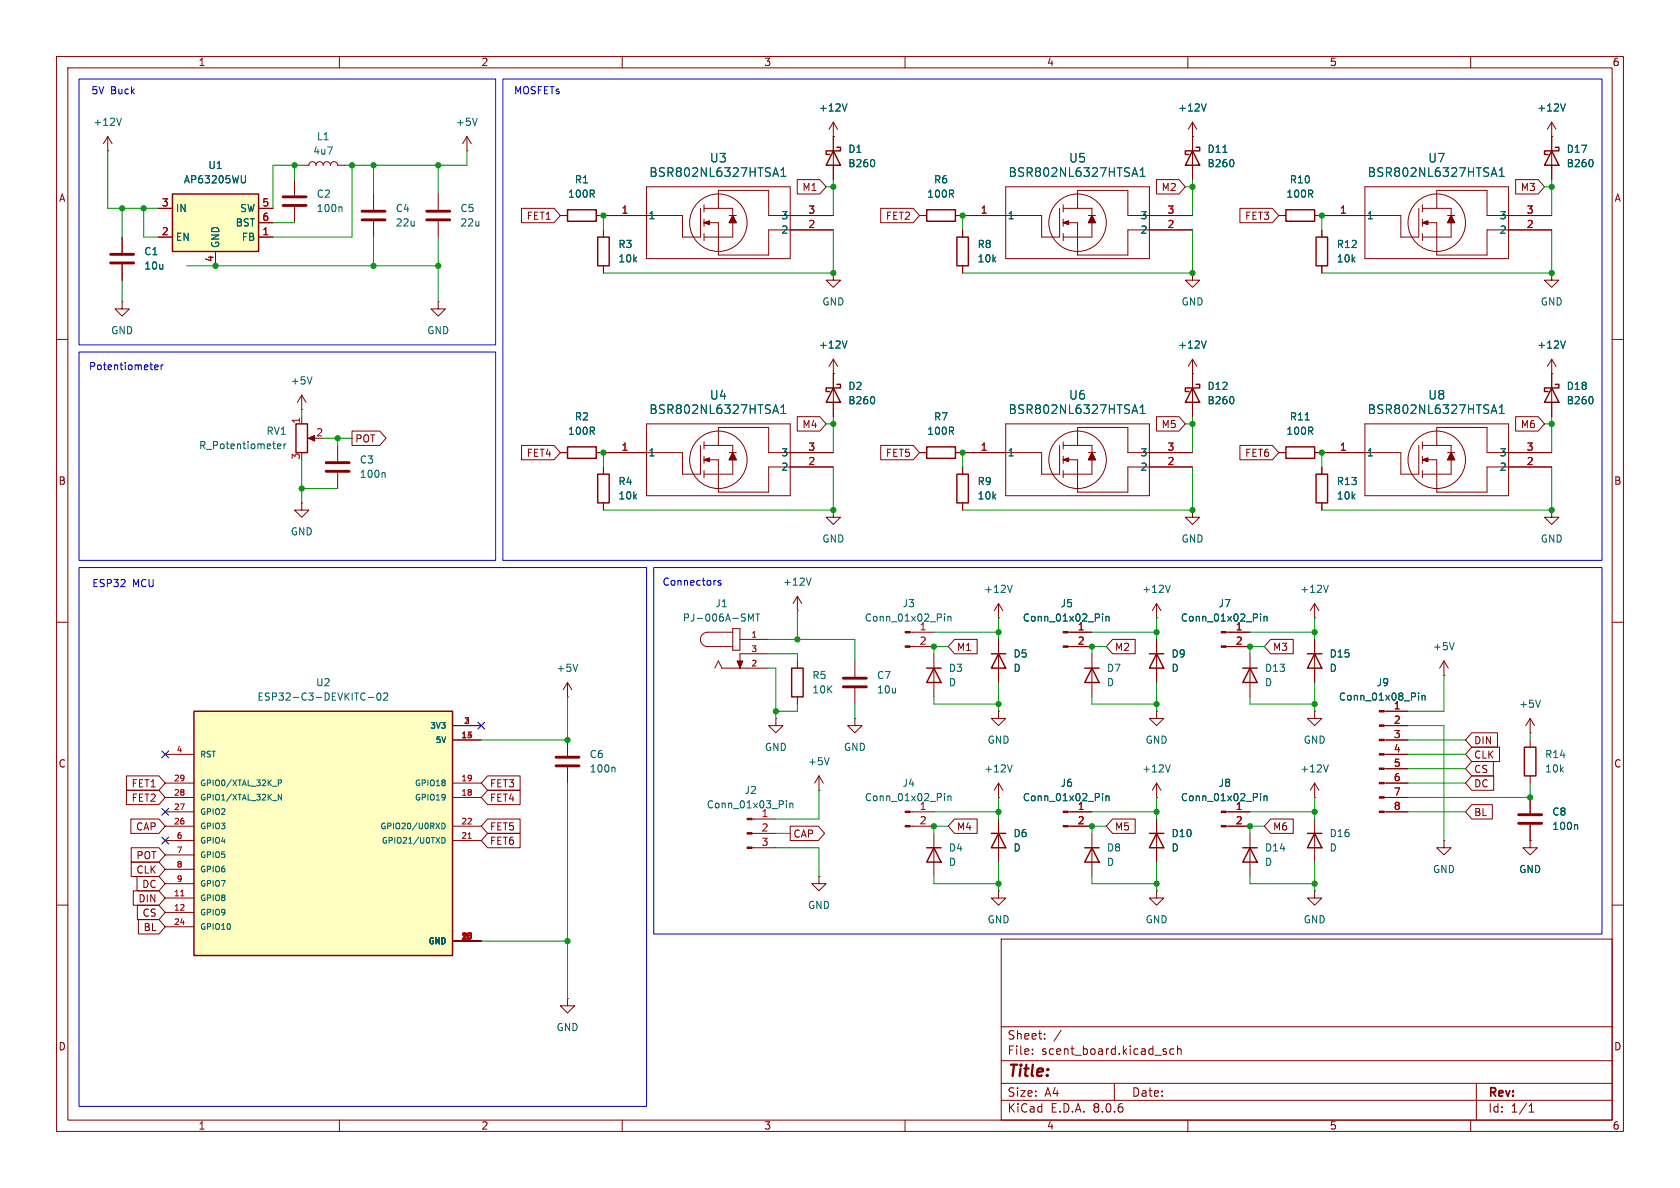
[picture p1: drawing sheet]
<svg xmlns="http://www.w3.org/2000/svg" width="297mm" height="210mm" viewBox="0 0 297 210" stroke-linecap="round" stroke-linejoin="round" font-family="sans-serif">
<g fill="none" stroke="#840000" stroke-width=".18">
<path d="M10 10h277v190h-277zM12 12h273v186h-273zM60 10v2M110 10v2M160 10v2M210 10v2M260 10v2M77.5 34.3v2.8M77.5 39.1v2.8M147.3 24.1v7.7M10 60h2M147.3 48.3v1.2h1.3l-1.3 1.3-1.3-1.3h1.3"/>
<path d="M147.3 48.3h.1M285 60h2M114.3 74.9h25.4v12.7h-25.4zM123.8 78.7v5.1h-3.2v-3.8h-15.2M124.5 78.7h5v5.1h-5M124.5 78.1v1.3M127 78.7v-3.1h8.9v4.4h11.4M147.3 66h.1M147.3 63.5l-.7 1.3M147.3 63.5v10.2M147.3 63.5l.8 1.3M241.3 74.9h25.4v12.7h-25.4z"/>
<path d="M250.8 78.7v5.1h-3.2v-3.8h-13.9M251.5 78.7h5v5.1h-5M251.5 78.1v1.3M254 78.7v-3.1h8.9v4.4h11.4M99.1 80h1.2M106.7 82.6v1.2M106.7 88.9v1.3M124.5 81.3h2.5v5.7h8.9v-4.4h11.4M124.5 80.6v1.3M124.5 83.2v1.3M124.5 81.3l.9-.3v.6zM128.9 80h1.3"/>
<path d="M129.5 80l.7 1.3h-1.3zM147.3 90.2v1.2h1.3l-1.3 1.3-1.3-1.3h1.3M147.3 90.2h.1M251.5 80.6v1.3M251.5 83.2v1.3M251.5 81.3l.9-.3v.6zM251.5 81.3h2.5v5.7h8.9v-4.4h11.4M255.9 80h1.3M256.5 80l.7 1.3h-1.3zM10 110h2M141 116.8v1.3M151.1 116.8v2.8"/>
<path d="M160.9 114.3h4.2M160.9 111.8h4.2M165.1 115.6v7.6M176.5 109.2h.1M176.5 106.7v2.5M176.5 106.7l-.7 1.3M176.5 106.7l.8 1.3M204.5 109.2h.1M204.5 106.7l-.8 1.3M204.5 106.7v2.5M204.5 113v7.7M204.5 106.7l.7 1.3"/>
<path d="M216.8 114.3h4.2M216.8 111.8h4.2M285 110h2M141 123.2v1.3M144.8 139.7h.1M144.8 137.2l-.8 1.2M144.8 137.2v2.5M144.8 137.2l.7 1.2M151.1 127v1.3h1.3l-1.3 1.2-1.2-1.2h1.2M151.1 127h.1M151.1 121.7v2.8M176.5 125.7v1.3h1.3l-1.3 1.3-1.2-1.3h1.2"/>
<path d="M176.5 125.7h.1M204.5 125.7v1.3h1.2l-1.2 1.3-1.3-1.3h1.3M204.5 125.7h.1M204.5 138.4v2.6M204.5 138.4l-.8 1.3M204.5 138.4l.7 1.3M270.5 130.8v1.3M270.5 137.2v1.2M10 160h2M160.9 146.1h4.2M160.9 143.5h4.2M176.5 144.8v7.6"/>
<path d="M188.8 146.1h4.2M188.8 143.5h4.2M204.5 141h.1M216.8 146.1h4.2M216.8 143.5h4.2M285 160h2M100.3 176.5v1.3h1.3l-1.3 1.3-1.2-1.3h1.2M100.3 176.5h.1M177 166h108v32h-108zM60 198v2M110 198v2M160 198v2"/>
<path d="M177 194.5h108M177 191.5h108M177 187.5h108M177 181.5h108M182.5 186.3v.1M182.5 185.5v.1M184.7 183.6v.1M184.7 182.8v.1M187.6 182.1l-1.3 2M197 191.5v3M206 185.9l.2 .2-.2 .3M206 185.4l.2 .1"/>
<path d="M207.5 185.5l-.4-.1-.3 .3v.4l.2 .2h.5M208.2 185.5l.2-.1 .3 .1 .1 .9M208.2 184.9v1.5M210 198v2M260 198v2M261 191.5v6.5M270.3 196.6h.9M270.3 195.5l.4-.4v1.5"/>
<circle cx="127" cy="81.3" r="5.1"/>
<circle cx="254" cy="81.3" r="5.1"/>
</g>
<g fill="#840000" stroke="#840000" stroke-width=".18">
<path d="M251.5 81.3l.9-.3v.6z"/>
<path d="M256.5 80l.7 1.3h-1.3z"/>
<path d="M124.5 81.3l.9-.3v.6z"/>
<path d="M129.5 80l.7 1.3h-1.3z"/>
<path d="M215.9 145.9h.9v.3h-.9z"/>
<path d="M215.9 143.4h.9v.2h-.9z"/>
<path d="M215.9 114.2h.9v.2h-.9z"/>
<path d="M215.9 111.6h.9v.3h-.9z"/>
<path d="M188 145.9h.8v.3h-.8z"/>
<path d="M188 143.4h.8v.2h-.8z"/>
<path d="M160 145.9h.9v.3h-.9z"/>
<path d="M160 143.4h.9v.2h-.9z"/>
<path d="M160 114.2h.9v.2h-.9z"/>
<path d="M160 111.6h.9v.3h-.9z"/>
</g>
<g fill="none" stroke="#006464" stroke-width=".18">
<path d="M154.5 28.3l.1 .4-.1 .7M136.8 72.7h.7M137.1 71.6l.5 1.5M138.1 73.1h.8M138.1 72l.4-.4v1.5M149.7 60.3l-.4 1.2M154.5 70.2l.1 .4-.1 .7M263.8 72.7h.7M264.1 71.6l.5 1.5M265.1 73.1h.8M265.1 72l.4-.4v1.5M167 108.5v.2"/>
<path d="M167 109v.8M167.6 109.1l.2-.1h.3v.8M167.6 109v.8M178.9 103.4l-.4 1.3M206.9 103.4l-.4 1.3M222.9 108.5v.2M222.9 109v.8M223.5 109v.8M223.5 109.1l.1-.1h.3l.1 .8M146.6 133.9l-.4 1.3M206.9 135.2l-.4 1.3M167 140.3v.1"/>
<path d="M167 140.7v.8M167.6 140.8l.2-.1 .3 .1v.7M167.6 140.7v.8M194.9 140.3v.1M194.9 140.7v.8M195.5 140.8l.2-.1 .3 .1 .1 .7M195.5 140.7v.8M222.9 140.3v.1M222.9 140.7v.8M223.5 140.7v.8M223.5 140.8l.1-.1 .3 .1 .1 .7"/>
</g>
<g fill="none" stroke="#840000" stroke-width=".25">
<path d="M147.3 26.7l1.3 2.5h-2.6zM148 26h.6v.7h-2.6v.6h.7M100.3 79h5.1v2h-5.1zM147.3 68.6l1.3 2.5h-2.6zM148 67.9h.6v.7h-2.6v.6h.7M105.7 83.8h2v5.1h-2zM140 118.1h2v5.1h-2zM163.8 118.1h2.6M165.1 118.1l1.3 2.6h-2.6zM203.2 115.6h2.5M204.5 115.6l1.2 2.5h-2.5zM269.5 132.1h2v5.1h-2z"/>
<path d="M175.3 147.3h2.5M176.5 147.3l1.3 2.6h-2.5z"/>
</g>
<path d="M75.4 38.9h4.1M75.4 37.3h4.1M149.1 119.9h4.1M149.1 121.4h4.1" fill="none" stroke="#840000" stroke-width=".51"/>
<path d="M34.3 125.7h45.7v43.2h-45.7z" fill="#ffffc2"/>
<path d="M175.3 115.6h2.5M176.5 115.6l1.3 2.5h-2.5zM191.8 118.1h2.5M193 118.1l1.3 2.6h-2.5zM231.1 115.6h2.6M232.4 115.6l1.3 2.5h-2.6zM34.3 125.7h45.7v43.2h-45.7zM203.2 147.3h2.5M204.5 147.3l1.2 2.6h-2.5zM219.7 149.9h2.5M221 149.9l1.2 2.5h-2.5z" fill="none" stroke="#840000" stroke-width=".25"/>
<g fill="none" stroke="#840000" stroke-width=".18">
<path d="M19 26.7h.1M19 24.1l-.7 1.3M19 24.1v2.6M19 24.1l.8 1.3M52.1 31.8v2.7M52.1 36.6v2.8M53.3 29.2h1.3a.64 .64 0 0 1 .6-.6 .64 .64 0 0 1 .7 .6 .64 .64 0 0 1 .6-.6 .64 .64 0 0 1 .6 .6 .64 .64 0 0 1 .7-.6 .64 .64 0 0 1 .6 .6 .64 .64 0 0 1 .7-.6 .64 .64 0 0 1 .6 .6h1.3M66 34.3v2.8M66 39.1v2.8M82.5 26.7h.1M82.5 24.1l-.7 1.3M82.5 24.1v2.6"/>
<path d="M82.5 24.1l.8 1.3M21.6 53.3v1.3h1.3l-1.3 1.3-1.3-1.3h1.3M21.6 53.3h.1M21.6 41.9v2.8M21.6 46.7v2.8M77.5 53.3v1.3h1.2l-1.2 1.3-1.3-1.3h1.3M77.5 53.3h.1M176.5 113v7.7M188.8 114.3h4.2M188.8 111.8h4.2M193 115.6v7.6M232.4 109.2h.1"/>
<path d="M232.4 106.7l-.8 1.3M232.4 106.7v2.5M232.4 113v7.7M232.4 106.7l.8 1.3M255.3 119.4h.1M255.3 116.8l-.8 1.3M255.3 116.8v2.6M255.3 116.8l.7 1.3M29.2 138.4h5.1M29.2 133.4h5.1M80 130.8h5.1M80 138.4h5.1"/>
<path d="M80 128.3h5.1M176.5 138.4l-.7 1.3M176.5 138.4v2.6M176.5 138.4l.8 1.3M270.5 129.5h.1M270.5 127l-.8 1.3M270.5 127v2.5M270.5 127l.8 1.3M29.2 158.8h5.1M29.2 141h5.1M29.2 148.6h5.1M29.2 146.1h5.1"/>
<path d="M29.2 143.5h5.1M29.2 151.1h5.1M29.2 153.7h5.1M29.2 156.2h5.1M80 141h5.1M80 148.6h5.1M80 146.1h5.1M176.5 141h.1M204.5 157.5v1.3h1.2l-1.2 1.2-1.3-1.2h1.3M204.5 157.5h.1M204.5 144.8v7.6M221 147.3v7.6"/>
<path d="M232.4 157.5v1.3h1.3l-1.3 1.2-1.3-1.2h1.3M232.4 157.5h.1M29.2 161.3h5.1M29.2 163.8h5.1M80 166.4h5.1"/>
</g>
<path d="M31.9 158.4h.6M82.7 148.2h.6" fill="none" stroke="#a90000" stroke-width=".18"/>
<g fill="none" stroke="#006464" stroke-width=".18">
<path d="M21.5 20.9l-.5 1.3M60.3 36.6l.2 .1v.7M84.4 20.9l-.5 1.3M194.9 108.5v.2M194.9 109v.8M195.5 109v.8M195.5 109.1l.2-.1h.3l.1 .8M234.8 103.4l-.4 1.3M257.1 113.6l-.4 1.3M49.2 138.4h.5v-.4l-.5-.1v1M65.1 123.3h1M66.8 122.6l.1-.1a.68 .68 0 0 1 .5 .6 .68 .68 0 0 1-.5 .7 .84 .84 0 0 1-.1-1.2z"/>
<path d="M67.8 122.6l.5-.1 .2 .4-.7 .9h.7M178.9 135.2l-.4 1.3M272.3 123.8l-.4 1.2M49.8 140.4v1l-.6-1v1M78.1 145.5a.51 .51 0 0 1 .6 .5 .51 .51 0 0 1-.6 .5zM78.1 148a.51 .51 0 0 1 .6 .5 .51 .51 0 0 1-.6 .6z"/>
</g>
<g fill="#840000" stroke="#840000" stroke-width=".18">
<path d="M188 114.2h.8v.2h-.8z"/>
<path d="M188 111.6h.8v.3h-.8z"/>
</g>
<path d="M50 34.8h4.1M50 36.3h4.1M64 38.9h4.1M64 37.3h4.1M19.6 46.5h4M19.6 45h4" fill="none" stroke="#840000" stroke-width=".51"/>
<path d="M30.5 34.3h15.2v10.2h-15.2z" fill="#ffffc2"/>
<g fill="none" stroke="#840000" stroke-width=".25">
<path d="M30.5 34.3h15.2v10.2h-15.2zM100.3 37.1h5.1v2h-5.1zM163.8 37.1h5.1v2h-5.1zM210.8 26.7l1.3 2.5h-2.6zM211.5 26h.6v.7h-2.6v.6h.7M227.3 37.1h5.1v2h-5.1zM274.3 26.7l1.3 2.5h-2.6zM275 26h.6v.7h-2.6v.6h.7M105.7 41.9h2v5.1h-2zM169.2 41.9h2v5.1h-2zM232.7 41.9h2v5.1h-2zM52.3 74.9h2.1v5.1h-2.1z"/>
<path d="M163.8 79h5.1v2h-5.1zM210.8 68.6l1.3 2.5h-2.6zM211.5 67.9h.6v.7h-2.6v.6h.7M227.3 79h5.1v2h-5.1zM274.3 68.6l1.3 2.5h-2.6zM275 67.9h.6v.7h-2.6v.6h.7M169.2 83.8h2v5.1h-2zM232.7 83.8h2v5.1h-2zM219.7 118.1h2.5M221 118.1l1.2 2.6h-2.5zM163.8 149.9h2.6M165.1 149.9l1.3 2.5h-2.6z"/>
<path d="M191.8 149.9h2.5M193 149.9l1.3 2.5h-2.5zM231.1 147.3h2.6M232.4 147.3l1.3 2.6h-2.6z"/>
</g>
<g fill="none" stroke="#840000" stroke-width=".18">
<path d="M27.9 36.8h2.6M45.7 36.8h2.6M45.7 39.4h2.6M92.2 36.8h5.7l1.2 1.3-1.2 1.3h-5.7zM99.1 38.1h1.2M114.3 33h25.4v12.7h-25.4zM123.8 36.8v5.1h-3.2v-3.8h-15.2M124.5 36.8h5v5.1h-5M124.5 39.4h2.5v5.7h8.9v-4.5h11.4M124.5 36.2v1.3M124.5 38.7v1.3M124.5 39.4l.9-.3v.6z"/>
<path d="M127 36.8v-3.1h8.9v4.4h11.4M128.9 38.1h1.3M129.5 38.1l.7 1.3h-1.3zM140.9 31.7h4l1.1 1.3-1.1 1.3h-4zM147.3 24.1h.1M147.3 21.6l-.7 1.3M147.3 21.6v5.1M147.3 29.2v2.6M147.3 21.6l.8 1.3M155.7 36.8h5.7l1.2 1.3-1.2 1.3h-5.7zM162.6 38.1h1.2M177.8 33h25.4v12.7h-25.4z"/>
<path d="M187.3 36.8v5.1h-3.2v-3.8h-15.2M188 36.8h5v5.1h-5M188 39.4h2.5v5.7h8.9v-4.5h11.4M188 36.2v1.3M188 38.7v1.3M188 39.4l.9-.3v.6zM190.5 36.8v-3.1h8.9v4.4h11.4M192.4 38.1h1.3M193 38.1l.7 1.3h-1.3zM204.4 31.7h4l1.1 1.3-1.1 1.3h-4zM210.8 24.1h.1M210.8 21.6v10.2"/>
<path d="M210.8 21.6l-.7 1.3M210.8 21.6l.8 1.3M219.2 36.8h5.7l1.2 1.3-1.2 1.3h-5.7zM226.1 38.1h1.2M241.3 33h25.4v12.7h-25.4zM250.8 36.8v5.1h-3.2v-3.8h-15.2M251.5 36.8h5v5.1h-5M251.5 39.4h2.5v5.7h8.9v-4.5h11.4M251.5 36.2v1.3M251.5 38.7v1.3M251.5 39.4l.9-.3v.6zM254 36.8v-3.1h8.9v4.4h11.4"/>
<path d="M255.9 38.1h1.3M256.5 38.1l.7 1.3h-1.3zM267.9 31.7h4l1.1 1.3-1.1 1.3h-4zM274.3 24.1h.1M274.3 21.6v10.2M274.3 21.6l-.7 1.3M274.3 21.6l.8 1.3M21.6 41.9v2.8M21.6 46.7v2.8M27.9 41.9h2.6M38.1 44.5v2.5M45.7 41.9h2.6"/>
<path d="M106.7 40.6v1.3M106.7 47v1.3M124.5 41.3v1.2M170.2 40.6v1.3M170.2 47v1.3M188 41.3v1.2M210.8 48.3v1.2h1.3l-1.3 1.3-1.3-1.3h1.3M210.8 48.3h.1M233.7 40.6v1.3M233.7 47v1.3M251.5 41.3v1.2M274.3 48.3v1.2h1.3l-1.3 1.3-1.3-1.3h1.3"/>
<path d="M274.3 48.3h.1M53.3 72.4h.1M53.3 69.9v2.5M53.3 73.7v1.2M53.3 69.9l-.7 1.2M53.3 69.9l.8 1.2M54.9 77.5h1M59.7 78.7v2.8M62.2 76.2h4.9l1.1 1.3-1.1 1.2h-4.9zM92.2 78.7h5.7l1.2 1.3-1.2 1.3h-5.7zM140.9 73.7h4l1.1 1.2-1.1 1.3h-4zM147.3 66h.1"/>
<path d="M147.3 66v2.6M147.3 71.1v2.6M155.7 78.7h5.7l1.2 1.3-1.2 1.3h-5.7zM177.8 74.9h25.4v12.7h-25.4zM187.3 78.7v5.1h-3.2v-3.8h-15.2M188 78.7h5v5.1h-5M188 78.1v1.3M190.5 78.7v-3.1h8.9v4.4h11.4M204.4 73.7h4l1.1 1.2-1.1 1.3h-4zM210.8 66h.1M210.8 63.5v10.2M210.8 63.5l-.7 1.3"/>
<path d="M210.8 63.5l.8 1.3M219.2 78.7h5.7l1.2 1.3-1.2 1.3h-5.7zM267.9 73.7h4l1.1 1.2-1.1 1.3h-4zM274.3 66h.1M274.3 63.5l-.7 1.3M274.3 63.5v10.2M274.3 63.5l.8 1.3M53.3 88.9v1.3h1.3l-1.3 1.2-1.2-1.2h1.2M53.3 88.9h.1M59.7 83.6v2.8M99.1 80h1.2M105.4 80h8.9"/>
<path d="M106.7 82.6v1.2M106.7 88.9v1.3M139.7 80h7.6M139.7 82.6h7.6M162.6 80h1.2M170.2 82.6v1.2M170.2 88.9v1.3M188 80.6v1.3M188 83.2v1.3M188 81.3l.9-.3v.6zM188 81.3h2.5v5.7h8.9v-4.4h11.4M192.4 80h1.3"/>
<path d="M193 80l.7 1.3h-1.3zM210.8 90.2v1.2h1.3l-1.3 1.3-1.3-1.3h1.3M210.8 90.2h.1M226.1 80h1.2M232.4 80h8.9M233.7 82.6v1.2M233.7 88.9v1.3M266.7 80h7.6M266.7 82.6h7.6M274.3 90.2v1.2h1.3l-1.3 1.3-1.3-1.3h1.3M274.3 90.2h.1M126.4 118.1l.6-1.3 .6 1.3h8.3"/>
<path d="M129.5 111.8h-4.4a1.27 1.27 0 0 0-1.3 1.2 1.27 1.27 0 0 0 1.3 1.3h4.4M129.5 111.1h1.3v3.8h-1.3zM130.8 113h5.1M135.9 115.6h-5.1v2.5M141 108h.1M141 105.4l-.8 1.3M141 105.4v2.6M141 105.4l.7 1.3M168.8 113h3.9v2.6h-3.9l-1.2-1.3zM176.5 113v2.6M176.5 118.1v2.6M189.2 111.8h3.8"/>
<path d="M189.2 114.3h3.8M196.7 113h4v2.6h-4l-1.1-1.3zM204.5 113v2.6M204.5 118.1v2.6M217.2 111.8h3.8M217.2 114.3h3.8M221 115.6v7.6M224.6 113h4v2.6h-4l-1.1-1.3zM232.4 113v2.6M232.4 118.1v2.6M22.3 137.2h5.8l1.1 1.2-1.1 1.3h-5.8zM22.3 139.7h5.8l1.1 1.3-1.1 1.2h-5.8z"/>
<path d="M86.2 137.2h5.8v2.5h-5.8l-1.1-1.3zM86.2 139.7h5.8v2.5h-5.8l-1.1-1.2zM100.3 123.2h.1M100.3 120.7l-.7 1.2M100.3 120.7v2.5M100.3 130.8v2.8M100.3 135.6v2.8M100.3 120.7l.8 1.2M137.2 127v1.3h1.2l-1.2 1.2-1.3-1.2h1.3M137.2 127h.1M232.4 125.7v1.3h1.3l-1.3 1.3-1.3-1.3h1.3M232.4 125.7h.1"/>
<path d="M232.4 138.4l-.8 1.3M232.4 138.4v2.6M232.4 138.4l.8 1.3M244.7 138.4h4.2M244.7 135.9h4.2M244.7 133.4h4.2M244.7 130.8h4.2M244.7 128.3h4.2M244.7 125.7h4.2M260.2 129.5h4.5v2.6h-4.5l-1.1-1.3zM260.2 137.2h3.9v2.5h-3.9l-1.1-1.3zM260.2 132.1h4.9v2.5h-4.9l-1.1-1.2z"/>
<path d="M260.2 134.6h3.8v2.6h-3.8l-1.1-1.3zM23.1 144.8h5l1.1 1.3-1.1 1.2h-5zM23.2 149.9h4.9l1.1 1.2-1.1 1.3h-4.9zM23.2 152.4h4.9l1.1 1.3-1.1 1.2h-4.9zM23.6 157.5h4.5l1.1 1.3-1.1 1.2h-4.5zM24.2 154.9h3.9l1.1 1.3-1.1 1.3h-3.9zM86.2 144.8h5.8v2.5h-5.8l-1.1-1.2zM86.2 147.3h5.8v2.6h-5.8l-1.1-1.3zM132.9 149.9h4.3M132.9 147.3h4.3M132.9 144.8h4.3M139.7 146h5l1.1 1.3-1.1 1.3h-5z"/>
<path d="M144.8 154.9v1.3h1.2l-1.2 1.3-1.3-1.3h1.3M144.8 154.9h.1M165.1 147.3v7.6M168.8 144.8h3.9v2.5h-3.9l-1.2-1.2zM176.5 157.5v1.3h1.3l-1.3 1.2-1.2-1.2h1.2M176.5 157.5h.1M176.5 144.8v2.5M176.5 149.9v2.5M189.2 143.5h3.8M189.2 146.1h3.8M193 147.3v7.6M196.7 144.8h4v2.5h-4l-1.1-1.2z"/>
<path d="M204.5 144.8v2.5M204.5 149.9v2.5M217.2 143.5h3.8M217.2 146.1h3.8M224.6 144.8h4v2.5h-4l-1.1-1.2zM232.4 141h.1M232.4 144.8v7.6M244.7 143.5h4.2M244.7 141h4.2M255.3 148.6v1.3h1.2l-1.2 1.2-1.3-1.2h1.3M255.3 148.6h.1M260.2 142.2h3.6v2.6h-3.6l-1.1-1.3z"/>
<path d="M270.5 148.6v1.3h1.3l-1.3 1.2-1.3-1.2h1.3M270.5 148.6h.1M270.5 141v2.8M270.5 145.8v2.8M24.3 160h3.8l1.1 1.3-1.1 1.3h-3.8zM24.5 162.6h3.6l1.1 1.2-1.1 1.3h-3.6z"/>
<circle cx="127" cy="39.4" r="5.1"/>
<circle cx="190.5" cy="39.4" r="5.1"/>
<circle cx="254" cy="39.4" r="5.1"/>
<circle cx="190.5" cy="81.3" r="5.1"/>
</g>
<g fill="none" stroke="#006464" stroke-width=".18">
<path d="M149.7 18.4l-.4 1.2M213.2 18.4l-.4 1.2M276.7 18.4l-.4 1.2M43.4 31.1v1l-.1 .2h-.4M136.8 30.7h.7M137.1 29.7l.5 1.5M138.1 31.2h.8M138.1 30.1l.4-.4v1.5M154.5 28.3l.1 .4-.1 .7M200.3 30.7h.7M200.6 29.7l.5 1.5M201.6 31.2h.8"/>
<path d="M201.6 30.1l.4-.4v1.5M216.2 26.9h.7M218 28.3l.1 .4-.1 .7M263.8 30.7h.7M264.1 29.7l.5 1.5M265.1 31.2h.8M265.1 30.1l.4-.4v1.5M281.5 28.3l.1 .4-.1 .7M49.1 78.9l.6-.1-.1-.3h-.4l-.1 .2v.6h.5M50.2 78.5v.8M50.6 78.5l-.4 .2M55.2 66.6l-.5 1.3"/>
<path d="M136.8 72.7h.7M137.1 71.6l.5 1.5M138.1 73.1h.8M138.1 72l.4-.4v1.5M149.7 60.3l-.4 1.2M154.5 70.2l.1 .4-.1 .7M200.3 72.7h.7M200.6 71.6l.5 1.5M201.6 73.1h.8M201.6 72l.4-.4v1.5M213.2 60.3l-.4 1.2M218 70.2l.1 .4-.1 .7"/>
<path d="M230.7 74.2h.8M263.8 72.7h.7M264.1 71.6l.5 1.5M265.1 72l.4-.4v1.5M265.1 73.1h.8M276.7 60.3l-.4 1.2M281.5 70.2l.1 .4-.1 .7M67.9 83.6l.2 .1v.7M102.1 117.4l-.4 1.3M132.3 109.8v-1.3l.4 .9 .5-.9v1.3M133.6 108.5h.7M134 108.5v1.3"/>
<path d="M143.4 102.2l-.4 1.2M194.9 108.5v.2M194.9 109v.8M195.5 109.1l.2-.1h.3l.1 .8M195.5 109v.8M222.9 108.5v.2M222.9 109v.8M223.5 109.1l.1-.1h.3l.1 .8M223.5 109v.8M108.5 135.6l.2 .2v.7M234.8 135.2l-.4 1.3M250.8 122.5v.1"/>
<path d="M250.8 122.9v.9M251.4 122.9v.9M251.4 123l.2-.1 .3 .1v.8M139 141.5v.2M139 142v.8M139.6 142v.8M139.6 142.1l.2-.1h.3l.1 .8M194.9 140.3v.1M194.9 140.7v.8M195.5 140.8l.2-.1 .3 .1 .1 .7M195.5 140.7v.8M222.9 140.3v.1"/>
<path d="M222.9 140.7v.8M223.5 140.7v.8M223.5 140.8l.1-.1 .3 .1 .1 .7M278.7 145.8l.2 .2v.6"/>
</g>
<path d="M57.7 83.3h4M57.7 81.8h4M98.3 135.4h4.1M98.3 133.9h4.1M268.5 145.5h4M268.5 144h4" fill="none" stroke="#840000" stroke-width=".51"/>
<g fill="#840000" stroke="#840000" stroke-width=".18">
<path d="M54.5 77.5l1.1-.5v1z"/>
<path d="M251.5 39.4l.9-.3v.6z"/>
<path d="M256.5 38.1l.7 1.3h-1.3z"/>
<path d="M188 81.3l.9-.3v.6z"/>
<path d="M193 80l.7 1.3h-1.3z"/>
<path d="M188 39.4l.9-.3v.6z"/>
<path d="M193 38.1l.7 1.3h-1.3z"/>
<path d="M130.3 116.8h1l-.5 1.3z"/>
<path d="M124.5 39.4l.9-.3v.6z"/>
<path d="M129.5 38.1l.7 1.3h-1.3z"/>
<path d="M243.8 143.4h.9v.2h-.9z"/>
<path d="M243.8 140.8h.9v.3h-.9z"/>
<path d="M243.8 138.3h.9v.3h-.9z"/>
<path d="M243.8 135.8h.9v.2h-.9z"/>
<path d="M243.8 133.2h.9v.3h-.9z"/>
<path d="M243.8 130.7h.9v.2h-.9z"/>
<path d="M243.8 128.1h.9v.3h-.9z"/>
<path d="M243.8 125.6h.9v.3h-.9z"/>
<path d="M132.1 149.7h.8v.3h-.8z"/>
<path d="M132.1 147.2h.8v.2h-.8z"/>
<path d="M132.1 144.7h.8v.2h-.8z"/>
</g>
<path d="M14 14h73.6v47h-73.6zM88.9 14h194.3v85.1h-194.3zM14 62.2h73.6v36.9h-73.6zM27.3 64.9l.6-.1v-.2l-.4-.1-.2 .2 .1 .6h.5M28.5 64.5v.9M28.9 64.5l-.4 .2M14 100.3h100.3v95.3h-100.3zM115.6 100.3h167.6v64.8h-167.6zM127.4 102.7l-.3-.1-.2 .2 .1 .2 .4 .1v.3h-.5" fill="none" stroke="#0000c2" stroke-width=".18"/>
<g fill="none" stroke="#009600" stroke-width=".18">
<path d="M19 26.7v10.1h8.9M21.6 36.8v5.1M25.4 36.8v5.1h2.5M48.3 39.4h3.8M52.1 29.2v2.6M53.3 29.2h-5v7.6M62.2 29.2v12.7h-13.9M66 29.2v5.1M77.5 29.2v5.1M82.5 26.7v2.5h-21.5M106.7 38.1v2.5M146 33h1.3"/>
<path d="M147.3 31.8v6.3M170.2 38.1v2.5M209.5 33h1.3M210.8 31.8v6.3M233.7 38.1v2.5M273 33h1.3M274.3 31.8v6.3M21.6 49.5v3.8M33 47h44.5M66 41.9v5.1M77.5 41.9v11.4M147.3 40.6v7.7h-40.6"/>
<path d="M210.8 40.6v7.7h-40.6M274.3 40.6v7.7h-40.6M53.3 72.4v1.3M57.1 77.5h5.1M59.7 77.5v1.2M146 74.9h1.3M147.3 73.7v6.3M209.5 74.9h1.3M210.8 73.7v6.3M273 74.9h1.3M274.3 73.7v6.3M53.3 86.4h6.4"/>
<path d="M53.3 81.3v7.6M106.7 80v2.6M147.3 82.6v7.6h-40.6M170.2 80v2.6M210.8 82.6v7.6h-40.6M233.7 80v2.6M274.3 82.6v7.6h-40.6M135.9 115.6h5.1v1.2M135.9 113h15.2v3.8M135.9 118.1h1.3v8.9M141 108v5M165.1 111.8h11.4"/>
<path d="M167.6 114.3h-2.5v1.3M176.5 109.2v3.8M193 111.8h11.5M195.6 114.3h-2.6v1.3M204.5 109.2v3.8M221 111.8h11.4M223.5 114.3h-2.5v1.3M232.4 109.2v3.8M255.3 119.4v6.3h-6.4M100.3 123.2v7.6h-15.2M100.3 138.4v38.1M141 124.5v1.2h-3.8"/>
<path d="M144.8 139.7v5.1h-7.6M151.1 124.5v2.5M165.1 123.2v1.3h11.4M176.5 120.7v5M193 123.2v1.3h11.5M204.5 120.7v5M221 123.2v1.3h11.4M232.4 120.7v5M248.9 128.3h6.4v20.3M248.9 130.8h10.2M248.9 138.4h10.2M248.9 135.9h10.2"/>
<path d="M248.9 133.4h10.2M270.5 129.5v1.3M270.5 138.4v2.6h-21.6M137.2 149.9h7.6v5M137.2 147.3h2.5M165.1 154.9v1.3h11.4M165.1 143.5h11.4M167.6 146.1h-2.5v1.2M176.5 141v3.8M176.5 152.4v5.1M193 154.9v1.3h11.5M193 143.5h11.5"/>
<path d="M195.6 146.1h-2.6v1.2M204.5 141v3.8M204.5 152.4v5.1M221 154.9v1.3h11.4M221 143.5h11.4M223.5 146.1h-2.5v1.2M232.4 141v3.8M232.4 152.4v5.1M248.9 143.5h10.2M85.1 166.4h15.2"/>
</g>
<path d="M28.6 132.7l1.2 1.3M29.8 132.7l-1.2 1.3M84.5 127.7l1.2 1.2M85.7 127.7l-1.2 1.2M28.6 142.9l1.2 1.2M28.6 148l1.2 1.2M29.8 142.9l-1.2 1.2M29.8 148l-1.2 1.2" fill="none" stroke="#000084" stroke-width=".18"/>
<g fill="#009600" stroke="#009600" stroke-width=".18">
<circle cx="274.3" cy="90.2" r=".46"/>
<circle cx="274.3" cy="74.9" r=".46"/>
<circle cx="274.3" cy="33" r=".46"/>
<circle cx="274.3" cy="48.3" r=".46"/>
<circle cx="210.8" cy="90.2" r=".46"/>
<circle cx="210.8" cy="74.9" r=".46"/>
<circle cx="210.8" cy="33" r=".46"/>
<circle cx="210.8" cy="48.3" r=".46"/>
<circle cx="233.7" cy="38.1" r=".46"/>
<circle cx="233.7" cy="80" r=".46"/>
<circle cx="232.4" cy="156.2" r=".46"/>
<circle cx="270.5" cy="141" r=".46"/>
<circle cx="221" cy="146.1" r=".46"/>
<circle cx="204.5" cy="156.2" r=".46"/>
<circle cx="204.5" cy="124.5" r=".46"/>
<circle cx="232.4" cy="124.5" r=".46"/>
<circle cx="232.4" cy="143.5" r=".46"/>
<circle cx="170.2" cy="38.1" r=".46"/>
<circle cx="170.2" cy="80" r=".46"/>
<circle cx="221" cy="114.3" r=".46"/>
<circle cx="176.5" cy="111.8" r=".46"/>
<circle cx="232.4" cy="111.8" r=".46"/>
<circle cx="106.7" cy="38.1" r=".46"/>
<circle cx="147.3" cy="48.3" r=".46"/>
<circle cx="147.3" cy="33" r=".46"/>
<circle cx="100.3" cy="166.4" r=".46"/>
<circle cx="100.3" cy="130.8" r=".46"/>
<circle cx="147.3" cy="90.2" r=".46"/>
<circle cx="147.3" cy="74.9" r=".46"/>
<circle cx="165.1" cy="146.1" r=".46"/>
<circle cx="176.5" cy="143.5" r=".46"/>
<circle cx="141" cy="113" r=".46"/>
<circle cx="106.7" cy="80" r=".46"/>
<circle cx="137.2" cy="125.7" r=".46"/>
<circle cx="176.5" cy="124.5" r=".46"/>
<circle cx="193" cy="114.3" r=".46"/>
<circle cx="204.5" cy="111.8" r=".46"/>
<circle cx="176.5" cy="156.2" r=".46"/>
<circle cx="193" cy="146.1" r=".46"/>
<circle cx="204.5" cy="143.5" r=".46"/>
<circle cx="165.1" cy="114.3" r=".46"/>
<circle cx="77.5" cy="29.2" r=".46"/>
<circle cx="25.4" cy="36.8" r=".46"/>
<circle cx="21.6" cy="36.8" r=".46"/>
<circle cx="52.1" cy="29.2" r=".46"/>
<circle cx="62.2" cy="29.2" r=".46"/>
<circle cx="66" cy="29.2" r=".46"/>
<circle cx="38.1" cy="47" r=".46"/>
<circle cx="53.3" cy="86.4" r=".46"/>
<circle cx="77.5" cy="47" r=".46"/>
<circle cx="66" cy="47" r=".46"/>
<circle cx="59.7" cy="77.5" r=".46"/>
</g>
<text font-size="2.8" fill="#840000" x="178" y="190.9">Title:</text>
<g font-size="2.1" fill="#006464">
<text x="125.4" y="28.9">U3</text>
<text x="188.9" y="28.9">U5</text>
<text x="252.4" y="28.9">U7</text>
<text x="114.7" y="31.5">BSR802NL6327HTSA1</text>
<text x="178.2" y="31.5">BSR802NL6327HTSA1</text>
<text x="241.7" y="31.5">BSR802NL6327HTSA1</text>
<text x="125.4" y="70.8">U4</text>
<text x="188.9" y="70.8">U6</text>
<text x="252.4" y="70.8">U8</text>
<text x="114.7" y="73.4">BSR802NL6327HTSA1</text>
<text x="178.2" y="73.4">BSR802NL6327HTSA1</text>
<text x="241.7" y="73.4">BSR802NL6327HTSA1</text>
</g>
<g font-size="2.1" fill="#840000">
<text x="178" y="184">Sheet:</text>
<text x="178" y="186.7">File:</text>
<text x="184.1" y="186.7">scent_board.kicad_sch</text>
<text x="178" y="196.9">KiCad</text>
<text x="178" y="194.1">Size:</text>
<text x="184.7" y="194.1">A4</text>
<text x="185.7" y="196.9">E.D.A.</text>
<text x="193.3" y="196.9">8.0.6</text>
<text x="200" y="194.1">Date:</text>
<text x="263" y="194.3">Rev:</text>
<text x="263" y="196.9">Id:</text>
<text x="267.1" y="196.9">1/1</text>
</g>
<g font-size="1.8" fill="#840000">
<text x="35" y="11.9">1</text>
<text x="85" y="11.9">2</text>
<text x="135" y="11.9">3</text>
<text x="185" y="11.9">4</text>
<text x="235" y="11.9">5</text>
<text x="285" y="11.9">6</text>
<text x="10.3" y="35.9">A</text>
<text x="141.8" y="34">M1</text>
<text x="205.3" y="34">M2</text>
<text x="268.8" y="34">M3</text>
<text x="285.3" y="35.9">A</text>
<text x="93" y="39.1">FET1</text>
<text x="156.5" y="39.1">FET2</text>
<text x="220" y="39.1">FET3</text>
<text x="141.8" y="75.9">M4</text>
<text x="205.3" y="75.9">M5</text>
<text x="268.8" y="75.9">M6</text>
<text x="62.7" y="78.4">POT</text>
<text x="93" y="81">FET4</text>
<text x="156.5" y="81">FET5</text>
<text x="220" y="81">FET6</text>
<text x="10.3" y="85.9">B</text>
<text x="285.3" y="85.9">B</text>
<text x="169.1" y="115.3">M1</text>
<text x="197" y="115.3">M2</text>
<text x="224.9" y="115.3">M3</text>
<text x="260.5" y="131.8">DIN</text>
<text x="10.3" y="135.9">C</text>
<text x="260.5" y="134.3">CLK</text>
<text x="260.5" y="136.8">CS</text>
<text x="285.3" y="135.9">C</text>
<text x="23.2" y="139.4">FET1</text>
<text x="23.2" y="141.9">FET2</text>
<text x="86.5" y="139.4">FET3</text>
<text x="86.5" y="141.9">FET4</text>
<text x="260.5" y="139.4">DC</text>
<text x="23.9" y="147">CAP</text>
<text x="86.5" y="147">FET5</text>
<text x="86.5" y="149.5">FET6</text>
<text x="140.2" y="148.3">CAP</text>
<text x="169.1" y="147">M4</text>
<text x="197" y="147">M5</text>
<text x="224.9" y="147">M6</text>
<text x="260.5" y="144.5">BL</text>
<text x="24" y="152.1">POT</text>
<text x="24" y="154.6">CLK</text>
<text x="24.4" y="159.7">DIN</text>
<text x="25" y="157.2">DC</text>
<text x="25.1" y="162.2">CS</text>
<text x="25.3" y="164.8">BL</text>
<text x="10.3" y="185.9">D</text>
<text x="285.3" y="185.9">D</text>
<text x="35" y="199.9">1</text>
<text x="85" y="199.9">2</text>
<text x="135" y="199.9">3</text>
<text x="185" y="199.9">4</text>
<text x="235" y="199.9">5</text>
<text x="285" y="199.9">6</text>
</g>
<g font-size="1.8" fill="#0000c2">
<text x="16.1" y="16.9">5V</text>
<text x="19.5" y="16.9">Buck</text>
<text x="90.8" y="16.9">MOSFETs</text>
<text x="15.6" y="65.6">Potentiometer</text>
<text x="16.2" y="104">ESP32</text>
<text x="23.4" y="104">MCU</text>
<text x="117" y="103.7">Connectors</text>
</g>
<g font-size="1.8" fill="#006464">
<text x="16.4" y="22.5">+12V</text>
<text x="80.5" y="22.5">+5V</text>
<text x="144.7" y="19.9">+12V</text>
<text x="208.2" y="19.9">+12V</text>
<text x="271.7" y="19.9">+12V</text>
<text x="55.3" y="27.5">4u7</text>
<text x="55.9" y="25">L1</text>
<text x="149.9" y="27.2">D1</text>
<text x="149.9" y="29.8">B260</text>
<text x="213.4" y="29.8">B260</text>
<text x="213.4" y="27.2">D11</text>
<text x="276.9" y="27.2">D17</text>
<text x="276.9" y="29.8">B260</text>
<text x="32.4" y="32.6">AP63205WU</text>
<text x="36.7" y="30.1">U1</text>
<text x="55.9" y="35.2">C2</text>
<text x="100.3" y="35.2">100R</text>
<text x="101.5" y="32.6">R1</text>
<text x="163.8" y="35.2">100R</text>
<text x="165" y="32.6">R6</text>
<text x="227.3" y="35.2">100R</text>
<text x="227.9" y="32.6">R10</text>
<text x="31" y="37.7">IN</text>
<text x="41.6" y="40.2">BST</text>
<text x="42.3" y="37.7">SW</text>
<text x="55.9" y="37.7">100n</text>
<text x="69.9" y="37.7">C4</text>
<text x="69.9" y="40.2">22u</text>
<text x="81.3" y="37.7">C5</text>
<text x="81.3" y="40.2">22u</text>
<text x="114.6" y="39">1</text>
<text x="138" y="41.5">2</text>
<text x="138" y="39">3</text>
<text x="178.1" y="39">1</text>
<text x="201.5" y="41.5">2</text>
<text x="201.5" y="39">3</text>
<text x="241.6" y="39">1</text>
<text x="265" y="41.5">2</text>
<text x="265" y="39">3</text>
<text x="25.4" y="45.3">C1</text>
<text x="25.4" y="47.9">10u</text>
<text x="31" y="42.8">EN</text>
<text x="39" y="43.9" transform="rotate(-90 39 43.9)">GND</text>
<text x="42.7" y="42.8">FB</text>
<text x="109.2" y="44">R3</text>
<text x="109.2" y="46.6">10k</text>
<text x="172.7" y="44">R8</text>
<text x="172.7" y="46.6">10k</text>
<text x="236.2" y="46.6">10k</text>
<text x="236.2" y="44">R12</text>
<text x="19.6" y="59.3">GND</text>
<text x="75.4" y="59.3">GND</text>
<text x="145.3" y="54.2">GND</text>
<text x="208.8" y="54.2">GND</text>
<text x="272.3" y="54.2">GND</text>
<text x="144.7" y="61.8">+12V</text>
<text x="208.2" y="61.8">+12V</text>
<text x="271.7" y="61.8">+12V</text>
<text x="51.3" y="68.2">+5V</text>
<text x="149.9" y="69.1">D2</text>
<text x="149.9" y="71.7">B260</text>
<text x="213.4" y="71.7">B260</text>
<text x="213.4" y="69.1">D12</text>
<text x="276.9" y="69.1">D18</text>
<text x="276.9" y="71.7">B260</text>
<text x="47" y="77.1">RV1</text>
<text x="100.3" y="77.1">100R</text>
<text x="101.5" y="74.5">R2</text>
<text x="163.8" y="77.1">100R</text>
<text x="165" y="74.5">R7</text>
<text x="227.3" y="77.1">100R</text>
<text x="227.9" y="74.5">R11</text>
<text x="35.1" y="79.6">R_Potentiometer</text>
<text x="63.5" y="82.1">C3</text>
<text x="114.6" y="80.9">1</text>
<text x="138" y="83.4">2</text>
<text x="138" y="80.9">3</text>
<text x="178.1" y="80.9">1</text>
<text x="201.5" y="83.4">2</text>
<text x="201.5" y="80.9">3</text>
<text x="241.6" y="80.9">1</text>
<text x="265" y="83.4">2</text>
<text x="265" y="80.9">3</text>
<text x="63.5" y="84.7">100n</text>
<text x="109.2" y="86">R4</text>
<text x="109.2" y="88.5">10k</text>
<text x="172.7" y="86">R9</text>
<text x="172.7" y="88.5">10k</text>
<text x="236.2" y="88.5">10k</text>
<text x="236.2" y="86">R13</text>
<text x="51.3" y="94.8">GND</text>
<text x="145.3" y="96.1">GND</text>
<text x="208.8" y="96.1">GND</text>
<text x="272.3" y="96.1">GND</text>
<text x="126.4" y="107.5">J1</text>
<text x="138.3" y="103.7">+12V</text>
<text x="159.5" y="107.5">J3</text>
<text x="173.9" y="105">+12V</text>
<text x="187.4" y="107.5">J5</text>
<text x="201.8" y="105">+12V</text>
<text x="215.3" y="107.5">J7</text>
<text x="229.8" y="105">+12V</text>
<text x="120.6" y="110.1">PJ-006A-SMT</text>
<text x="152.8" y="110.1">Conn_01x02_Pin</text>
<text x="162.5" y="111.5">1</text>
<text x="180.7" y="110.1">Conn_01x02_Pin</text>
<text x="208.7" y="110.1">Conn_01x02_Pin</text>
<text x="98.3" y="119">+5V</text>
<text x="167.6" y="119">D3</text>
<text x="179.1" y="116.4">D5</text>
<text x="179.1" y="119">D</text>
<text x="195.6" y="119">D7</text>
<text x="207" y="116.4">D9</text>
<text x="207" y="119">D</text>
<text x="223.5" y="119">D13</text>
<text x="235" y="116.4">D15</text>
<text x="235" y="119">D</text>
<text x="253.2" y="115.2">+5V</text>
<text x="45.4" y="124.1">ESP32-C3-DEVKITC-02</text>
<text x="55.8" y="121.5">U2</text>
<text x="143.5" y="120.2">R5</text>
<text x="143.5" y="122.8">10K</text>
<text x="154.9" y="120.2">C7</text>
<text x="154.9" y="122.8">10u</text>
<text x="167.6" y="121.5">D</text>
<text x="195.6" y="121.5">D</text>
<text x="223.5" y="121.5">D</text>
<text x="236.6" y="124.1">Conn_01x08_Pin</text>
<text x="243.3" y="121.5">J9</text>
<text x="268.5" y="125.3">+5V</text>
<text x="174.5" y="131.7">GND</text>
<text x="202.4" y="131.7">GND</text>
<text x="230.4" y="131.7">GND</text>
<text x="104.1" y="134.2">C6</text>
<text x="104.1" y="136.8">100n</text>
<text x="135.1" y="132.9">GND</text>
<text x="142.7" y="135.5">+5V</text>
<text x="149.1" y="132.9">GND</text>
<text x="173.9" y="136.8">+12V</text>
<text x="201.8" y="136.8">+12V</text>
<text x="229.8" y="136.8">+12V</text>
<text x="273.1" y="134.2">R14</text>
<text x="273.1" y="136.8">10k</text>
<text x="124.8" y="143.1">Conn_01x03_Pin</text>
<text x="131.5" y="140.6">J2</text>
<text x="152.8" y="141.8">Conn_01x02_Pin</text>
<text x="159.5" y="139.3">J4</text>
<text x="162.5" y="143.3">1</text>
<text x="180.7" y="141.8">Conn_01x02_Pin</text>
<text x="187.4" y="139.3">J6</text>
<text x="208.7" y="141.8">Conn_01x02_Pin</text>
<text x="215.3" y="139.3">J8</text>
<text x="134.5" y="144.5">1</text>
<text x="179.1" y="148.2">D6</text>
<text x="207" y="148.2">D10</text>
<text x="235" y="148.2">D16</text>
<text x="274.3" y="144.4">C8</text>
<text x="274.3" y="146.9">100n</text>
<text x="167.6" y="150.7">D4</text>
<text x="167.6" y="153.3">D</text>
<text x="179.1" y="150.7">D</text>
<text x="195.6" y="150.7">D8</text>
<text x="195.6" y="153.3">D</text>
<text x="207" y="150.7">D</text>
<text x="223.5" y="150.7">D14</text>
<text x="223.5" y="153.3">D</text>
<text x="235" y="150.7">D</text>
<text x="253.2" y="154.5">GND</text>
<text x="268.5" y="154.5">GND</text>
<text x="142.7" y="160.9">GND</text>
<text x="174.5" y="163.4">GND</text>
<text x="202.4" y="163.4">GND</text>
<text x="230.4" y="163.4">GND</text>
<text x="98.3" y="182.5">GND</text>
</g>
<g font-size="1.8" fill="#a90000">
<text x="28.5" y="41.7">2</text>
<text x="28.5" y="36.6">3</text>
<text x="46.3" y="41.7">1</text>
<text x="46.3" y="36.6">5</text>
<text x="46.3" y="39.1">6</text>
<text x="109.8" y="37.8">1</text>
<text x="142.8" y="40.4">2</text>
<text x="142.8" y="37.8">3</text>
<text x="173.3" y="37.8">1</text>
<text x="206.3" y="40.4">2</text>
<text x="206.3" y="37.8">3</text>
<text x="236.8" y="37.8">1</text>
<text x="269.8" y="40.4">2</text>
<text x="269.8" y="37.8">3</text>
<text x="37.8" y="46.4" transform="rotate(-90 37.8 46.4)">4</text>
<text x="53.1" y="75" transform="rotate(-90 53.1 75)">1</text>
<text x="55.8" y="77.2">2</text>
<text x="53.1" y="81.4" transform="rotate(-90 53.1 81.4)">3</text>
<text x="109.8" y="79.8">1</text>
<text x="142.8" y="82.3">2</text>
<text x="142.8" y="79.8">3</text>
<text x="173.3" y="79.8">1</text>
<text x="206.3" y="82.3">2</text>
<text x="206.3" y="79.8">3</text>
<text x="236.8" y="79.8">1</text>
<text x="269.8" y="82.3">2</text>
<text x="269.8" y="79.8">3</text>
<text x="190.4" y="111.5">1</text>
<text x="218.4" y="111.5">1</text>
<text x="162.5" y="114">2</text>
<text x="190.4" y="114">2</text>
<text x="218.4" y="114">2</text>
<text x="246.3" y="125.5">1</text>
<text x="246.3" y="128">2</text>
<text x="246.3" y="130.6">3</text>
<text x="246.3" y="133.1">4</text>
<text x="246.3" y="135.6">5</text>
<text x="190.4" y="143.3">1</text>
<text x="218.4" y="143.3">1</text>
<text x="246.3" y="138.2">6</text>
<text x="246.3" y="140.7">7</text>
<text x="246.3" y="143.3">8</text>
<text x="134.5" y="147.1">2</text>
<text x="134.5" y="149.6">3</text>
<text x="162.5" y="145.8">2</text>
<text x="190.4" y="145.8">2</text>
<text x="218.4" y="145.8">2</text>
</g>
<g font-size="1.4" fill="#a90000">
<text x="132.7" y="112.8">1</text>
<text x="132.7" y="117.9">2</text>
<text x="132.7" y="115.3">3</text>
<text x="81.5" y="130.6">13</text>
<text x="81.9" y="128">2</text>
<text x="82.2" y="130.6">4</text>
<text x="31.1" y="133.1">4</text>
<text x="30.7" y="143.3">27</text>
<text x="30.7" y="140.7">28</text>
<text x="30.7" y="138.2">29</text>
<text x="81.5" y="140.7">18</text>
<text x="81.5" y="138.2">19</text>
<text x="30.7" y="145.8">26</text>
<text x="31.1" y="148.3">6</text>
<text x="81.5" y="148.3">21</text>
<text x="81.5" y="145.8">22</text>
<text x="31.1" y="150.9">7</text>
<text x="31.1" y="153.4">8</text>
<text x="31.1" y="156">9</text>
<text x="30.7" y="158.5">11</text>
<text x="30.7" y="161">12</text>
<text x="30.7" y="163.6">24</text>
<text x="81.9" y="166.1">16</text>
</g>
<g font-size="1.4" fill="#006464">
<text x="75.9" y="129">3V3</text>
<text x="76.9" y="131.5">5V</text>
<text x="35.3" y="134.1">RST</text>
<text x="35.3" y="141.7">GPIO1/XTAL_32K_N</text>
<text x="35.3" y="139.2">GPIO0/XTAL_32K_P</text>
<text x="73.2" y="141.7">GPIO19</text>
<text x="73.2" y="139.2">GPIO18</text>
<text x="35.3" y="146.8">GPIO3</text>
<text x="35.3" y="144.2">GPIO2</text>
<text x="35.3" y="149.3">GPIO4</text>
<text x="67.1" y="146.8">GPIO20/U0RXD</text>
<text x="67.4" y="149.3">GPIO21/U0TXD</text>
<text x="35.3" y="151.9">GPIO5</text>
<text x="35.3" y="154.4">GPIO6</text>
<text x="35.3" y="159.5">GPIO8</text>
<text x="35.3" y="156.9">GPIO7</text>
<text x="35.3" y="162">GPIO9</text>
<text x="35.3" y="164.6">GPIO10</text>
<text x="75.6" y="167.1">GND</text>
</g>
</svg>
